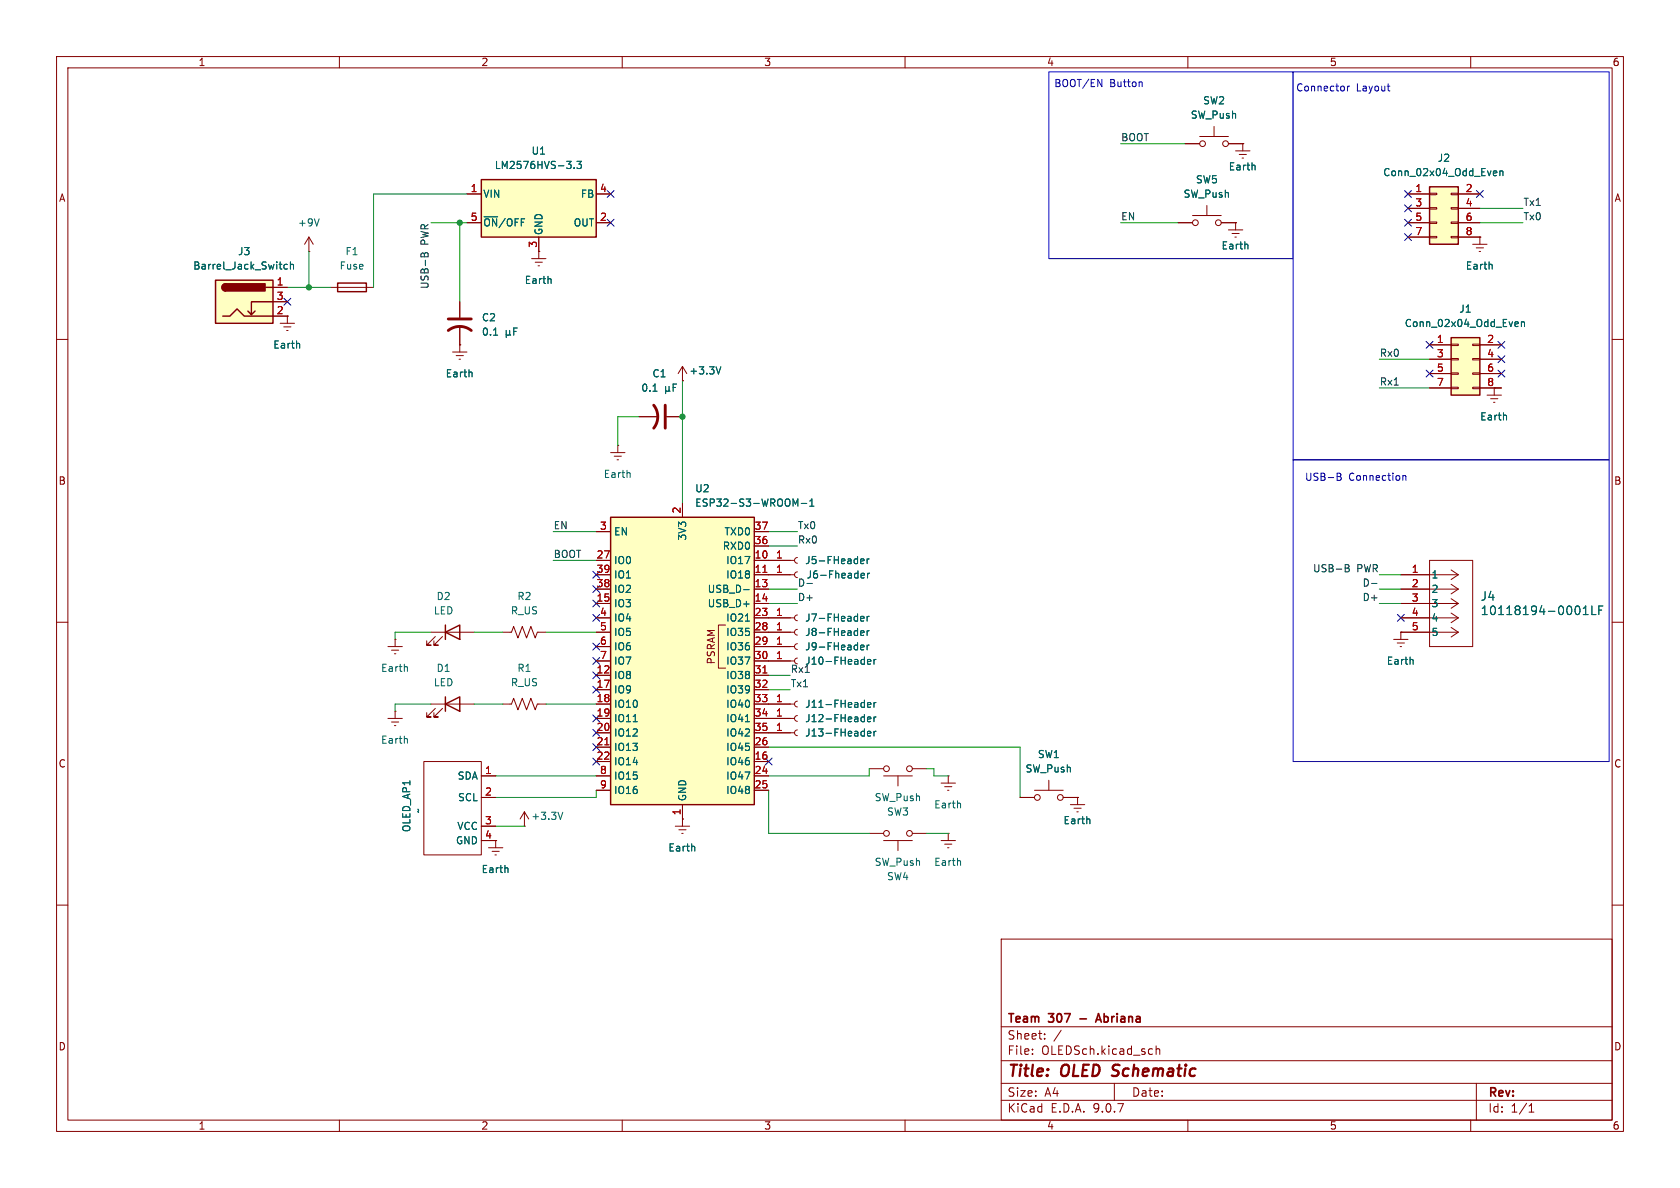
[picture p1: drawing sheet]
<svg xmlns="http://www.w3.org/2000/svg" width="297mm" height="210mm" viewBox="0 0 297 210" stroke-linecap="round" stroke-linejoin="round" font-family="sans-serif">
<g fill="none" stroke="#840000" stroke-width=".18">
<path d="M10 10h277v190h-277zM12 12h273v186h-273zM60 10v2M110 10v2M160 10v2M210 10v2M260 10v2M10 60h2M113 73.7h3.3M117.9 73.7h2.7M262.9 69.9h2.5M263.5 70.5h1.3"/>
<path d="M264 71.1h.3M264.2 68.6v1.3M285 60h2M10 110h2M76.2 111.8h7.6M77 112.5l-1.6 1.5h.8h-.8v-.7M78.2 112.5l-1.5 1.5h.8h-.8v-.7M285 110h2M74.9 134.6h10.2v16.5h-10.2zM76.2 124.5h7.6M77 125.2l-1.6 1.5h.8h-.8v-.7M78.2 125.2l-1.5 1.5h.8h-.8v-.7"/>
<path d="M85.1 137.2h2.5M153.7 135.9h2.5M156.2 137.2h5.1M158.7 137.2v1.7M161.3 135.9h2.5M166.4 138.4h2.5M167 139.1h1.3M167.5 139.7h.3M167.6 137.2h.1M167.6 137.2v1.2M182.9 139.7h5.1M185.4 137.9v1.8"/>
<path d="M85.1 141h2.5M85.1 146.1h2.5M85.1 148.6h2.5M86.4 149.9h2.5M87 150.5h1.3M87.5 151.1h.3M87.6 148.6h.1M87.6 148.6v1.3M92.7 146.1h.1M92.7 143.5l-.8 1.3M92.7 143.5l.8 1.3M92.7 143.5v2.6"/>
<path d="M166.4 148.6h2.5M167 149.2h1.3M167.5 149.9h.3M167.6 147.3h.1M167.6 147.3v1.3M180.3 141h2.6M188 141h2.5M189.2 142.2h2.6M189.9 142.9h1.2M190.4 143.5h.2M190.5 141h.1M190.5 141v1.2"/>
<path d="M10 160h2M177 166h108v32h-108zM285 160h2M60 198v2M110 198v2M160 198v2M177 194.5h108M177 191.5h108M177 187.5h108M177 181.5h108M182.5 186.3v.1M182.5 185.5v.1"/>
<path d="M184.7 183.6v.1M184.7 182.8v.1M187.6 182.1l-1.3 2M197 191.5v3M204.4 184.9v1.5M204.4 185.5l.2-.1 .4 .1v.9M210 198v2M260 198v2M261 191.5v6.5M270.3 196.6h.9M270.3 195.5l.4-.4v1.5"/>
<circle cx="156.7" cy="135.9" r=".51"/>
<circle cx="160.8" cy="135.9" r=".51"/>
<circle cx="183.4" cy="141" r=".51"/>
<circle cx="187.5" cy="141" r=".51"/>
</g>
<path d="M196.6 190.1l.2 .1M196.9 188.4l-.2 .2 .1 .4" fill="none" stroke="#840000" stroke-width=".4"/>
<path d="M193.7 180.7l.5-1.5 .5 1.5M193.8 180.3h.8" fill="none" stroke="#840000" stroke-width=".3"/>
<path d="M115.6 71.6a3.3 3.3 0 0 1 0 4.1M117.6 71.6v4.1" fill="none" stroke="#840000" stroke-width=".51"/>
<g fill="none" stroke="#006464" stroke-width=".18">
<path d="M115.4 69.2h.8M117.7 69l.2 .2h.2l.2-.2M117.7 68.3v1.3M118.3 69l.2 .2M118.3 68.3v.7M119 68.5h.4M119.6 67.9h-.6v1.3M266.3 73.5v.7M89.7 153.5l.1 .7M99.5 143.6l-.4 1.3M169.8 142v.8M169.8 152.2v.8"/>
<path d="M192.6 144.8l.1 .8"/>
</g>
<path d="M78.7 111.8l2.6-1.3v2.5zM78.7 110.5v2.5M78.7 124.5l2.6-1.3v2.5zM78.7 123.2v2.5" fill="none" stroke="#840000" stroke-width=".25"/>
<path d="M252.7 33h5.1v10.2h-5.1z" fill="#ffffc2"/>
<path d="M252.7 33h5.1v10.2h-5.1z" fill="none" stroke="#840000" stroke-width=".25"/>
<g fill="none" stroke="#840000" stroke-width=".18">
<path d="M248.9 34.3h3.8M248.9 36.8h3.8M248.9 39.4h3.8M252.7 34.2h1.3v.2h-1.3zM252.7 36.7h1.3v.3h-1.3zM252.7 39.2h1.3v.3h-1.3zM256.5 34.2h1.3v.2h-1.3zM256.5 36.7h1.3v.3h-1.3zM256.5 39.2h1.3v.3h-1.3zM257.8 34.3h3.8M257.8 36.8h3.8M257.8 39.4h3.8"/>
<path d="M248.9 41.9h3.8M252.7 41.8h1.3v.2h-1.3zM256.5 41.8h1.3v.2h-1.3zM257.8 41.9h3.8M252.7 99.1h7.6v15.2h-7.6zM135.9 116.8h4.6M141 116.3l-.4 .2-.1 .3 .1 .4 .4 .1M246.4 113h2.5M247 113.7h1.3M247.5 114.3h.3M247.6 111.8h.1M247.6 101.6h10.2"/>
<path d="M247.6 104.1h10.2M247.6 106.7h10.2M247.6 109.2h10.2M247.6 111.8h10.2M247.6 111.8v1.2M256.5 100.8l1.3 .8M256.5 103.3l1.3 .8M256.5 105.8l1.3 .9M256.5 108.4l1.3 .8M256.5 110.9l1.3 .9M257.8 101.6l-1.3 .8M257.8 104.1l-1.3 .9"/>
<path d="M257.8 106.7l-1.3 .8M257.8 109.2l-1.3 .9M257.8 111.8l-1.3 .8M135.9 129.5h4.6M135.9 124.5h4.6M141 129l-.4 .2-.1 .3 .1 .4 .4 .1M141 124l-.4 .1-.1 .4 .1 .3 .4 .2"/>
</g>
<g fill="none" stroke="#006464" stroke-width=".18">
<path d="M264.2 30.2l.4 .1v.2l-.6 .1M264.6 31l-.4 .1M265.2 30.3l.1-.1 .3 .1 .1 .8M265.2 30.2v.9M153.4 117l.6-.1-.1-.3h-.4l-.1 .2v.6h.5M154.5 116.6v.8M154.9 116.6l-.4 .2M249.8 116.6v.8M279.9 108.6h.9M279.9 107.6l.4-.5v1.5M281.4 107.1v1.5h.7M282.7 107.8h.5"/>
<path d="M283.4 107.1h-.7v1.5M153.4 129.7l.6-.1-.1-.3h-.4l-.1 .2v.6h.5M153.4 124.6l.6-.1-.1-.2-.4-.1-.1 .2v.6h.5M154.5 124.2v.8M154.5 129.3v.8M154.9 129.3l-.4 .2M154.9 124.2l-.4 .2"/>
</g>
<path d="M38.1 49.5h10.2v7.7h-10.2z" fill="#ffffc2"/>
<path d="M38.1 49.5h10.2v7.7h-10.2zM39.4 55.9h1.2l1.3-1.3 1.3 1.3h5.1M39.9 50.2a.64 .64 0 0 0-.7 .6 .64 .64 0 0 0 .7 .6M45.1 55l-.7 .6M47 50.8h1.3M48.3 53.3h-3.9v2.3l-.6-.6" fill="none" stroke="#840000" stroke-width=".25"/>
<g fill="#840000" stroke="#840000" stroke-width=".25">
<path d="M39.4 50.4l.5-.2v1.2a.63 .63 0 0 1-.6-.4 .63 .63 0 0 1 .1-.6z"/>
<path d="M39.9 50.2h7v1.2h-7z"/>
</g>
<g fill="none" stroke="#840000" stroke-width=".18">
<path d="M209.5 25.4h2.6M212.1 24.1h5.1M214.6 22.4v1.7M217.2 25.4h2.5M218.4 39.4h.1M218.4 39.4v1.2M218.4 26.7h2.6M219.1 27.3h1.2M219.6 27.9h.2M219.7 25.4h.1M219.7 25.4v1.3M48.3 50.8h2.5"/>
<path d="M48.3 53.3h2.5M48.3 55.9h2.5M217.2 40.6h2.5M217.8 41.3h1.3M218.3 41.9h.3M68.6 114.3h2.5M69.2 114.9h1.3M69.7 115.6h.3M69.8 113h.1M69.8 113v1.3M68.6 127h2.5M69.2 127.6h1.3"/>
<path d="M69.7 128.3h.3M69.8 125.7h.1M69.8 125.7v1.3M135.9 127h4.6M141 126.5l-.4 .1-.1 .4 .1 .4 .4 .1M153.7 147.3h2.5M156.2 148.6h5.1M158.7 148.6v1.8M161.3 147.3h2.5"/>
<circle cx="212.6" cy="25.4" r=".51"/>
<circle cx="216.7" cy="25.4" r=".51"/>
<circle cx="156.7" cy="147.3" r=".51"/>
<circle cx="160.8" cy="147.3" r=".51"/>
</g>
<path d="M221.8 29.3l.1 .7M50.8 46.8l-.4-.1-.2 .3 .1 .5h.5M51.3 46.8l.2-.1 .3 .1 .1 .8M51.3 46.3v1.3M220.6 43.2v.8M72 117.9v.8M72 130.6v.8M153.4 127.2l.6-.2-.1-.2-.4-.1-.1 .2v.6h.5M154.5 126.7v.9M154.9 126.7l-.4 .3" fill="none" stroke="#006464" stroke-width=".18"/>
<path d="M107.9 91.4h25.4v50.8h-25.4z" fill="#ffffc2"/>
<path d="M107.9 91.4h25.4v50.8h-25.4z" fill="none" stroke="#840000" stroke-width=".25"/>
<g fill="none" stroke="#840000" stroke-width=".18">
<path d="M208.3 39.4h2.5M210.8 38.1h5.1M213.4 36.3v1.8M215.9 39.4h2.5M105.4 94h2.5M105.4 99.1h2.5M120.6 88.9v2.5M133.3 94h2.6M133.3 99.1h2.6M133.3 96.5h2.6M105.4 101.6h2.5M105.4 104.1h2.5"/>
<path d="M105.4 106.7h2.5M105.4 109.2h2.5M105.4 111.8h2.5M105.4 114.3h2.5M105.4 116.8h2.5M105.4 119.4h2.5M128.3 110.5h-1.3v7.6h1.3M133.3 101.6h2.6M133.3 104.1h2.6M133.3 106.7h2.6M133.3 109.2h2.6M133.3 111.8h2.6"/>
<path d="M133.3 114.3h2.6M133.3 116.8h2.6M133.3 119.4h2.6M88.9 124.5h1.5l.4-1.1 .8 2.1 .7-2.1 .8 2.1 .8-2.1 .7 2.1 .4-1h1.5M105.4 121.9h2.5M105.4 124.5h2.5M105.4 127h2.5M105.4 129.5h2.5M105.4 132.1h2.5M105.4 134.6h2.5M105.4 137.2h2.5M105.4 139.7h2.5"/>
<path d="M133.3 121.9h2.6M133.3 124.5h2.6M133.3 127h2.6M133.3 129.5h2.6M133.3 132.1h2.6M133.3 134.6h2.6M133.3 137.2h2.6M133.3 139.7h2.6M119.4 146.1h2.5M120 146.7h1.3M120.5 147.3h.3M120.6 144.8h.1"/>
<path d="M120.6 142.2v3.9"/>
<circle cx="211.3" cy="39.4" r=".51"/>
<circle cx="215.4" cy="39.4" r=".51"/>
</g>
<path d="M140.6 89.1l.4-.9v1.3M141.7 89h.9M143.2 89.5h.7M143.2 88.6l.3-.4v1.3M131.5 104.2h.9M131.8 109.8h.7M111.9 127.6h.8M131.8 127.6h.7M122.8 149.7v.7" fill="none" stroke="#006464" stroke-width=".18"/>
<path d="M134.9 101.2h.7M134.9 119h.7M106.9 131.7h.7" fill="none" stroke="#a90000" stroke-width=".18"/>
<path d="M256.5 59.7h5.1v10.2h-5.1z" fill="#ffffc2"/>
<path d="M256.5 59.7h5.1v10.2h-5.1z" fill="none" stroke="#840000" stroke-width=".25"/>
<g fill="none" stroke="#840000" stroke-width=".18">
<path d="M49.5 57.2h2.6M50.2 57.8h1.2M50.7 58.4h.2M50.8 55.9h.1M50.8 55.9v1.3M260.3 43.2h2.6M261 43.8h1.3M261.5 44.5h.2M261.6 41.9h.1M261.6 41.9v1.3M252.7 61h3.8M252.7 63.5h3.8"/>
<path d="M252.7 66h3.8M252.7 68.6h3.8M256.5 60.8h1.3v.3h-1.3zM256.5 63.4h1.3v.2h-1.3zM256.5 65.9h1.3v.3h-1.3zM256.5 68.5h1.3v.2h-1.3zM260.3 60.8h1.3v.3h-1.3zM260.3 63.4h1.3v.2h-1.3zM260.3 65.9h1.3v.3h-1.3zM260.3 68.5h1.3v.2h-1.3zM261.6 61h3.8M261.6 63.5h3.8"/>
<path d="M261.6 66h3.8M261.6 68.6h3.8"/>
</g>
<path d="M263.7 46.8l.1 .8M268 56.9h.4v.3l-.6 .1M268.4 57.7h-.4M269 57l.1-.1h.4v.8M269 56.9v.8M52.9 60.8l.1 .7" fill="none" stroke="#006464" stroke-width=".18"/>
<path d="M85.1 31.8h20.3v10.1h-20.3z" fill="#ffffc2"/>
<path d="M85.1 31.8h20.3v10.1h-20.3zM59.7 50h5.1v1.6h-5.1z" fill="none" stroke="#840000" stroke-width=".25"/>
<g fill="none" stroke="#840000" stroke-width=".18">
<path d="M82.5 34.3h2.6M82.5 39.4h2.6M105.4 34.3h2.5M105.4 39.4h2.5M208.3 39.4h2.5M209.5 25.4h2.6M215.9 39.4h2.5M217.2 25.4h2.5M218.4 39.4h.1M219.7 25.4h.1M248.9 34.3h3.8M248.9 39.4h3.8"/>
<path d="M248.9 36.8h3.8M257.8 34.3h3.8M257.8 39.4h3.8M257.8 36.8h3.8M48.3 50.8h2.5M48.3 53.3h2.5M48.3 55.9h2.5M50.8 55.9h.1M54.6 44.5h.1M54.6 41.9l-.8 1.3M54.6 41.9l.8 1.3M54.6 41.9v2.6"/>
<path d="M58.4 50.8h7.6M81.3 53.3v2.8M81.3 57.7v4.5M94 45.7h2.5M94.6 46.4h1.3M95.1 47h.3M95.2 44.5h.1M95.2 41.9v3.8M248.9 41.9h3.8M257.8 41.9h3.8M261.6 41.9h.1M80 62.2h2.5"/>
<path d="M80.6 62.9h1.3M81.2 63.5h.2M81.3 61h.1M109.2 78.7h.1M109.2 78.7v1.3M113 73.7h3.3M117.9 73.7h2.7M120.6 67.3h.1M120.6 64.8l-.7 1.2M120.6 64.8l.8 1.2M120.6 64.8v2.5M252.7 63.5h3.8"/>
<path d="M252.7 61h3.8M252.7 66h3.8M252.7 68.6h3.8M261.6 63.5h3.8M261.6 61h3.8M261.6 66h3.8M261.6 68.6h3.8M105.4 99.1h2.5M105.4 94h2.5M107.9 80h2.6M108.6 80.6h1.3M109.1 81.3h.2"/>
<path d="M120.6 88.9v2.5M133.3 99.1h7.2M133.3 94h2.6M133.3 96.5h2.6M141 98.6l-.4 .1-.1 .4 .1 .3 .4 .2M88.9 111.8h1.5l.4-1.1 .8 2.1 .7-2.1 .8 2.1 .8-2.1 .7 2.1 .4-1h1.5M105.4 111.8h2.5M105.4 109.2h2.5M105.4 101.6h2.5M105.4 114.3h2.5M105.4 104.1h2.5M105.4 106.7h2.5"/>
<path d="M105.4 116.8h2.5M105.4 119.4h2.5M133.3 111.8h7.2M133.3 109.2h7.2M133.3 101.6h7.2M133.3 114.3h7.2M133.3 104.1h2.6M133.3 106.7h2.6M133.3 116.8h6.4M133.3 119.4h2.6M141 111.3l-.4 .1-.1 .4 .1 .3 .4 .2M141 108.7l-.4 .2-.1 .3 .1 .4 .4 .1"/>
<path d="M141 101.1l-.4 .1-.1 .4 .1 .4 .4 .1M141 113.8l-.4 .1-.1 .4 .1 .4 .4 .1M247.6 111.8h.1M247.6 111.8h5.1M247.6 109.2h5.1M247.6 101.6h5.1M247.6 104.1h5.1M247.6 106.7h5.1M85.1 137.2h2.5M105.4 121.9h2.5M105.4 124.5h2.5M105.4 127h2.5"/>
<path d="M105.4 129.5h2.5M105.4 132.1h2.5M105.4 134.6h2.5M105.4 137.2h2.5M105.4 139.7h2.5M133.3 121.9h2.6M133.3 124.5h6.4M133.3 127h6.4M133.3 129.5h6.4M133.3 132.1h2.6M133.3 134.6h2.6M133.3 137.2h2.6"/>
<path d="M133.3 139.7h2.6M85.1 141h2.5M85.1 146.1h2.5M85.1 148.6h2.5M87.6 148.6h.1M120.6 144.8h.1M120.6 142.2v2.6M180.3 141h2.6M188 141h2.5M190.5 141h.1"/>
</g>
<g fill="none" stroke="#006464" stroke-width=".18">
<path d="M56.4 38.7l-.4 1.2M101.5 29.7v.1M102 28.5h.8l-.4 .5 .3 .1v.6l-.2 .1-.5-.1M221.8 29.3l.1 .7M264.2 30.2l.4 .1v.2l-.6 .1M264.6 31l-.4 .1M265.2 30.3l.1-.1 .3 .1 .1 .8M265.2 30.2v.9M50.8 46.8l-.4-.1-.2 .3 .1 .5h.5M51.3 46.8l.2-.1 .3 .1 .1 .8M51.3 46.3v1.3M87.3 59.3h.7"/>
<path d="M89.5 59.1l.2 .2h.2l.2-.2M89.5 58.4v1.3M90.1 59.1l.2 .2M90.1 58.4v.7M90.8 58.6h.4M91.4 58h-.6v1.3M97.4 49.3v.8M220.6 43.2v.8M263.7 46.8l.1 .8M268 56.9h.4v.3l-.6 .1M268.4 57.7h-.4M269 57l.1-.1h.4v.8"/>
<path d="M269 56.9v.8M52.9 60.8l.1 .7M83.4 65.8l.1 .8M115.4 69.2h.8M117.7 69l.2 .2h.2l.2-.2M117.7 68.3v1.3M118.3 69l.2 .2M118.3 68.3v.7M119 68.5h.4M119.6 67.9h-.6v1.3M127.4 64.8l-.4 1.3M266.3 73.5v.7"/>
<path d="M111.3 83.6l.1 .8M140.6 89.1l.4-.9v1.3M141.7 89h.9M143.2 89.5h.7M143.2 88.6l.3-.4v1.3M152.1 99l.2-.2h.3l.2 .2v.1l-.7 .1M152.1 99.5l.2 .1h.4M153.3 98.8v.8M153.7 98.8l-.4 .2M131.5 104.2h.9M131.8 109.8h.7M152.1 112.2l.2 .1h.4"/>
<path d="M152.1 111.7l.2-.2h.3l.2 .2v.1l-.7 .1M152.1 109.1l.2-.1h.3l.2 .1v.2l-.7 .1M152.1 114.2l.2-.2h.3l.2 .2v.1l-.7 .2M152.1 109.6l.2 .2 .4-.1M152.1 114.7l.2 .2 .4-.1M152.2 101.8l.6-.2v-.2l-.4-.1-.2 .2 .1 .6h.5M153.3 109v.8M153.3 111.5v.8M153.3 114v.9M153.4 117l.6-.1-.1-.3h-.4l-.1 .2v.6h.5M153.4 101.3v.9M153.7 111.5l-.4 .2"/>
<path d="M153.7 109l-.4 .2M153.7 114l-.4 .3M153.7 101.3l-.3 .3M154.5 116.6v.8M154.9 116.6l-.4 .2M249.8 116.6v.8M279.9 108.6h.9M279.9 107.6l.4-.5v1.5M281.4 107.1v1.5h.7M282.7 107.8h.5M283.4 107.1h-.7v1.5M111.9 127.6h.8"/>
<path d="M131.8 127.6h.7M153.4 124.6l.6-.1-.1-.2-.4-.1-.1 .2v.6h.5M153.4 127.2l.6-.2-.1-.2-.4-.1-.1 .2v.6h.5M153.4 129.7l.6-.1-.1-.3h-.4l-.1 .2v.6h.5M154.5 124.2v.8M154.5 126.7v.9M154.5 129.3v.8M154.9 126.7l-.4 .3M154.9 124.2l-.4 .2M154.9 129.3l-.4 .2M89.7 153.5l.1 .7M122.8 149.7v.7"/>
<path d="M192.6 144.8l.1 .8"/>
</g>
<path d="M79.2 58.4a3.3 3.3 0 0 1 4.1 0M79.2 56.4h4.1" fill="none" stroke="#840000" stroke-width=".51"/>
<path d="M75 45l.3-.3h.3l.1 .7M75 45l-.2-.3-.3 .1-.1 .6M75 45v.4M237.8 99.8l.6 .1 .1 .3-.3 .2M142.6 103.1h1M237.8 100.4h.4M238.2 100.4l.3 .3v.3l-.7 .1M242.5 103.1h.9" fill="none" stroke="#0f0f0f" stroke-width=".18"/>
<g fill="none" stroke="#009600" stroke-width=".18">
<path d="M76.2 39.4h6.3M81.3 39.4v13.9M82.5 34.3h-16.5v16.5M198.1 39.4h10.2M198.1 25.4h11.4M261.6 36.8h7.6M261.6 39.4h7.6M50.8 50.8h7.6M54.6 44.5v6.3M113 73.7h-3.8v5M120.6 67.3v21.6M243.8 68.6h8.9"/>
<path d="M243.8 63.5h8.9M264.2 68.6h1.2M97.8 94h7.6M97.8 99.1h7.6M135.9 96.5h5.1M135.9 94h5.1M76.2 111.8h-6.4v1.2M83.8 111.8h5.1M96.5 111.8h8.9M135.9 106.7h5.1M135.9 104.1h5.1M135.9 119.4h3.8"/>
<path d="M243.8 106.7h3.8M243.8 101.6h3.8M243.8 104.1h3.8M76.2 124.5h-6.4v1.2M83.8 124.5h5.1M87.6 137.2h17.8M96.5 124.5h8.9M105.4 139.7v1.3h-17.8M135.9 121.9h3.8M135.9 139.7v7.6h17.8M135.9 132.1h44.4v8.9M153.7 135.9v1.3h-17.8"/>
<path d="M163.8 135.9h1.3v1.3h2.5M87.6 146.1h5.1M163.8 147.3h3.8"/>
</g>
<g fill="none" stroke="#000084" stroke-width=".18">
<path d="M107.3 33.7l1.3 1.2M107.3 38.8l1.3 1.2M108.6 33.7l-1.3 1.2M108.6 38.8l-1.3 1.2M248.3 33.7l1.2 1.2M248.3 38.8l1.2 1.2M248.3 36.2l1.2 1.2M249.5 33.7l-1.2 1.2M249.5 38.8l-1.2 1.2M249.5 36.2l-1.2 1.2M261 33.7l1.2 1.2M262.2 33.7l-1.2 1.2"/>
<path d="M50.2 52.7l1.2 1.2M51.4 52.7l-1.2 1.2M248.3 41.3l1.2 1.2M249.5 41.3l-1.2 1.2M252.1 60.4l1.2 1.2M252.1 65.4l1.2 1.2M253.3 60.4l-1.2 1.2M253.3 65.4l-1.2 1.2M264.8 60.4l1.2 1.2M264.8 65.4l1.2 1.2M264.8 62.9l1.2 1.2M266 60.4l-1.2 1.2"/>
<path d="M266 65.4l-1.2 1.2M266 62.9l-1.2 1.2M104.8 101l1.2 1.2M104.8 116.2l1.2 1.2M104.8 113.7l1.2 1.2M104.8 118.8l1.2 1.2M104.8 103.5l1.2 1.2M104.8 106.1l1.2 1.2M104.8 108.6l1.2 1.2M106 101l-1.2 1.2M106 116.2l-1.2 1.2M106 113.7l-1.2 1.2"/>
<path d="M106 118.8l-1.2 1.2M106 103.5l-1.2 1.2M106 106.1l-1.2 1.2M106 108.6l-1.2 1.2M247 108.6l1.3 1.2M248.3 108.6l-1.3 1.2M104.8 121.3l1.2 1.2M104.8 126.4l1.2 1.2M104.8 134l1.2 1.2M104.8 128.9l1.2 1.2M104.8 131.5l1.2 1.2M106 121.3l-1.2 1.2"/>
<path d="M106 126.4l-1.2 1.2M106 134l-1.2 1.2M106 128.9l-1.2 1.2M106 131.5l-1.2 1.2M135.3 134l1.2 1.2M136.5 134l-1.2 1.2"/>
</g>
<g fill="none" stroke="#0000c2" stroke-width=".18">
<path d="M185.4 12.7h43.2v33h-43.2zM194.1 14l.7 1.3v-1.3M201.7 14.5l.2 .2v.6M228.6 12.7h55.9v68.6h-55.9zM238.2 15.2v.9M238.6 15.2l-.4 .3M245.2 15.2h.5M245.6 16.1h.1M228.6 81.3h55.9v53.3h-55.9zM236.4 83.6l.6 .2 .1 .2-.3 .2M236.4 84.2h.4M236.8 84.2l.3 .3v.3l-.7 .1"/>
<path d="M248 84.1v.8M248 84.2l.2-.1h.3v.8"/>
</g>
<path d="M134.9 101.2h.7M134.9 119h.7M106.9 131.7h.7" fill="none" stroke="#a90000" stroke-width=".18"/>
<g fill="#009600" stroke="#009600" stroke-width=".18">
<circle cx="120.6" cy="73.7" r=".46"/>
<circle cx="54.6" cy="50.8" r=".46"/>
<circle cx="81.3" cy="39.4" r=".46"/>
</g>
<g font-size="2.8" fill="#840000">
<text x="178" y="190.9">Title:</text>
<text x="187.7" y="190.9">OLED</text>
<text x="197.5" y="190.9">Schematic</text>
</g>
<g font-size="2.1" fill="#006464">
<text x="261.7" y="106.4">J4</text>
<text x="261.7" y="108.9">10118194-0001LF</text>
</g>
<g font-size="2.1" fill="#840000">
<text x="178" y="184">Sheet:</text>
<text x="178" y="181.2">Team</text>
<text x="185.5" y="181.2">307</text>
<text x="191.6" y="181.2">-</text>
<text x="195.2" y="181.2">Abriana</text>
<text x="178" y="186.7">File:</text>
<text x="184.1" y="186.7">OLEDSch.kicad_sch</text>
<text x="178" y="196.9">KiCad</text>
<text x="178" y="194.1">Size:</text>
<text x="184.7" y="194.1">A4</text>
<text x="185.7" y="196.9">E.D.A.</text>
<text x="193.3" y="196.9">9.0.7</text>
<text x="200" y="194.1">Date:</text>
<text x="263" y="194.3">Rev:</text>
<text x="263" y="196.9">Id:</text>
<text x="267.1" y="196.9">1/1</text>
</g>
<g font-size="1.8" fill="#840000">
<text x="35" y="11.9">1</text>
<text x="85" y="11.9">2</text>
<text x="135" y="11.9">3</text>
<text x="185" y="11.9">4</text>
<text x="235" y="11.9">5</text>
<text x="285" y="11.9">6</text>
<text x="10.3" y="35.9">A</text>
<text x="285.3" y="35.9">A</text>
<text x="10.3" y="85.9">B</text>
<text x="285.3" y="85.9">B</text>
<text x="126.6" y="117.5" transform="rotate(-90 126.6 117.5)">PSRAM</text>
<text x="10.3" y="135.9">C</text>
<text x="285.3" y="135.9">C</text>
<text x="10.3" y="185.9">D</text>
<text x="285.3" y="185.9">D</text>
<text x="35" y="199.9">1</text>
<text x="85" y="199.9">2</text>
<text x="135" y="199.9">3</text>
<text x="185" y="199.9">4</text>
<text x="235" y="199.9">5</text>
<text x="285" y="199.9">6</text>
</g>
<g font-size="1.8" fill="#0000c2">
<text x="186.3" y="15.6">BOOT/EN</text>
<text x="196.2" y="15.6">Button</text>
<text x="229" y="16.4">Connector</text>
<text x="239.8" y="16.4">Layout</text>
<text x="230.6" y="85.2">USB-B</text>
<text x="238.4" y="85.2">Connection</text>
</g>
<g font-size="1.8" fill="#006464">
<text x="210.4" y="21.2">SW_Push</text>
<text x="212.6" y="18.6">SW2</text>
<text x="93.9" y="27.5">U1</text>
<text x="254.1" y="28.8">J2</text>
<text x="85.3" y="35.2">VIN</text>
<text x="87.4" y="30.1">LM2576HVS-3.3</text>
<text x="102.6" y="35.2">FB</text>
<text x="209.1" y="35.2">SW_Push</text>
<text x="211.3" y="32.6">SW5</text>
<text x="217.1" y="30.3">Earth</text>
<text x="244.4" y="31.3">Conn_02x04_Odd_Even</text>
<text x="52.6" y="40.2">+9V</text>
<text x="85.3" y="40.2">~{ON}/OFF</text>
<text x="96.1" y="41.7" transform="rotate(-90 96.1 41.7)">GND</text>
<text x="101.3" y="40.2">OUT</text>
<text x="34.1" y="47.9">Barrel_Jack_Switch</text>
<text x="42" y="45.3">J3</text>
<text x="60" y="47.9">Fuse</text>
<text x="61" y="45.3">F1</text>
<text x="215.9" y="44.3">Earth</text>
<text x="259" y="47.9">Earth</text>
<text x="92.7" y="50.4">Earth</text>
<text x="85.1" y="57">C2</text>
<text x="85.1" y="59.5">0.1</text>
<text x="248.2" y="58">Conn_02x04_Odd_Even</text>
<text x="257.9" y="55.5">J1</text>
<text x="48.2" y="61.8">Earth</text>
<text x="78.7" y="66.9">Earth</text>
<text x="113.3" y="69.4">0.1</text>
<text x="115.2" y="66.9">C1</text>
<text x="121.8" y="66.4">+3.3V</text>
<text x="261.6" y="74.5">Earth</text>
<text x="106.6" y="84.7">Earth</text>
<text x="122.8" y="87.2">U2</text>
<text x="122.8" y="89.8">ESP32-S3-WROOM-1</text>
<text x="108.5" y="94.8">EN</text>
<text x="121.5" y="95.7" transform="rotate(-90 121.5 95.7)">3V3</text>
<text x="128" y="94.8">TXD0</text>
<text x="108.5" y="99.9">IO0</text>
<text x="127.7" y="97.4">RXD0</text>
<text x="128.3" y="99.9">IO17</text>
<text x="142.2" y="99.9">J5-FHeader</text>
<text x="77.1" y="106.3">D2</text>
<text x="91.4" y="106.3">R2</text>
<text x="108.5" y="102.5">IO1</text>
<text x="108.5" y="105">IO2</text>
<text x="108.5" y="107.5">IO3</text>
<text x="125" y="105">USB_D-</text>
<text x="125" y="107.5">USB_D+</text>
<text x="128.3" y="102.5">IO18</text>
<text x="141" y="103.8">D-</text>
<text x="142.5" y="102.5">J6-Fheader</text>
<text x="253" y="102.5">1</text>
<text x="253" y="105">2</text>
<text x="253" y="107.5">3</text>
<text x="76.6" y="108.8">LED</text>
<text x="90.2" y="108.8">R_US</text>
<text x="108.5" y="110.1">IO4</text>
<text x="108.5" y="112.6">IO5</text>
<text x="128.3" y="110.1">IO21</text>
<text x="128.3" y="112.6">IO35</text>
<text x="142.2" y="112.6">J8-FHeader</text>
<text x="142.2" y="110.1">J7-FHeader</text>
<text x="253" y="110.1">4</text>
<text x="253" y="112.6">5</text>
<text x="67.3" y="119">Earth</text>
<text x="77.1" y="119">D1</text>
<text x="91.4" y="119">R1</text>
<text x="108.5" y="115.2">IO6</text>
<text x="108.5" y="117.7">IO7</text>
<text x="128.3" y="115.2">IO36</text>
<text x="128.3" y="117.7">IO37</text>
<text x="139.7" y="119">Rx1</text>
<text x="142.2" y="117.7">J10-FHeader</text>
<text x="142.2" y="115.2">J9-FHeader</text>
<text x="245.1" y="117.7">Earth</text>
<text x="76.6" y="121.5">LED</text>
<text x="90.2" y="121.5">R_US</text>
<text x="108.5" y="120.2">IO8</text>
<text x="108.5" y="122.8">IO9</text>
<text x="108.5" y="125.3">IO10</text>
<text x="128.3" y="120.2">IO38</text>
<text x="128.3" y="122.8">IO39</text>
<text x="128.3" y="125.3">IO40</text>
<text x="142.2" y="125.3">J11-FHeader</text>
<text x="67.3" y="131.7">Earth</text>
<text x="108.5" y="127.9">IO11</text>
<text x="108.5" y="130.4">IO12</text>
<text x="128.3" y="127.9">IO41</text>
<text x="128.3" y="130.4">IO42</text>
<text x="142.2" y="130.4">J13-FHeader</text>
<text x="142.2" y="127.9">J12-FHeader</text>
<text x="108.5" y="132.9">IO13</text>
<text x="108.5" y="135.5">IO14</text>
<text x="128.3" y="132.9">IO45</text>
<text x="128.3" y="135.5">IO46</text>
<text x="181.2" y="136.8">SW_Push</text>
<text x="183.4" y="134.2">SW1</text>
<text x="74.8" y="143.9" transform="rotate(-90 74.8 143.9)">~</text>
<text x="80.8" y="138">SDA</text>
<text x="80.9" y="141.8">SCL</text>
<text x="108.5" y="138">IO15</text>
<text x="108.5" y="140.6">IO16</text>
<text x="121.5" y="141.7" transform="rotate(-90 121.5 141.7)">GND</text>
<text x="128.3" y="138">IO47</text>
<text x="128.3" y="140.6">IO48</text>
<text x="154.5" y="141.8">SW_Push</text>
<text x="165.1" y="143.1">Earth</text>
<text x="72.7" y="147.2" transform="rotate(-90 72.7 147.2)">OLED_AP1</text>
<text x="80.5" y="149.5">GND</text>
<text x="80.8" y="146.9">VCC</text>
<text x="93.8" y="145.1">+3.3V</text>
<text x="156.7" y="144.4">SW3</text>
<text x="187.9" y="145.9">Earth</text>
<text x="85" y="154.5">Earth</text>
<text x="118.1" y="150.7">Earth</text>
<text x="154.5" y="153.3">SW_Push</text>
<text x="156.7" y="155.8">SW4</text>
<text x="165.1" y="153.3">Earth</text>
</g>
<g font-size="1.8" fill="#0f0f0f">
<text x="198.1" y="25.1">BOOT</text>
<text x="198.1" y="39">EN</text>
<text x="269.2" y="39">Tx0</text>
<text x="269.2" y="36.5">Tx1</text>
<text x="75.9" y="43.4" transform="rotate(-90 75.9 43.4)">PWR</text>
<text x="75.9" y="51.2" transform="rotate(-90 75.9 51.2)">USB-B</text>
<text x="243.8" y="63.2">Rx0</text>
<text x="243.8" y="68.2">Rx1</text>
<text x="97.8" y="93.6">EN</text>
<text x="141" y="93.6">Tx0</text>
<text x="97.8" y="98.7">BOOT</text>
<text x="141" y="96.2">Rx0</text>
<text x="232" y="101.3">USB-B</text>
<text x="239.8" y="101.3">PWR</text>
<text x="141" y="106.3">D+</text>
<text x="240.8" y="106.3">D+</text>
<text x="240.8" y="103.8">D-</text>
<text x="139.7" y="121.6">Tx1</text>
</g>
<g font-size="1.8" fill="#a90000">
<text x="83.1" y="34">1</text>
<text x="106" y="34">4</text>
<text x="250.1" y="34">1</text>
<text x="259" y="34">2</text>
<text x="83.1" y="39.1">5</text>
<text x="106" y="39.1">2</text>
<text x="250.1" y="36.6">3</text>
<text x="250.1" y="39.1">5</text>
<text x="250.1" y="41.7">7</text>
<text x="259" y="36.6">4</text>
<text x="259" y="39.1">6</text>
<text x="259" y="41.7">8</text>
<text x="95" y="43.9" transform="rotate(-90 95 43.9)">3</text>
<text x="48.8" y="50.5">1</text>
<text x="48.8" y="53.1">3</text>
<text x="48.8" y="55.6">2</text>
<text x="253.9" y="60.7">1</text>
<text x="253.9" y="63.2">3</text>
<text x="253.9" y="65.8">5</text>
<text x="262.8" y="60.7">2</text>
<text x="262.8" y="63.2">4</text>
<text x="262.8" y="65.8">6</text>
<text x="253.9" y="68.3">7</text>
<text x="262.8" y="68.3">8</text>
<text x="106" y="93.7">3</text>
<text x="120.4" y="90.9" transform="rotate(-90 120.4 90.9)">2</text>
<text x="133.3" y="93.7">37</text>
<text x="105.4" y="98.8">27</text>
<text x="105.4" y="101.3">39</text>
<text x="133.3" y="96.3">36</text>
<text x="133.3" y="98.8">10</text>
<text x="133.3" y="101.3">11</text>
<text x="137.1" y="98.8">1</text>
<text x="137.1" y="101.3">1</text>
<text x="249.5" y="101.3">1</text>
<text x="105.4" y="103.9">38</text>
<text x="105.4" y="106.4">15</text>
<text x="133.3" y="103.9">13</text>
<text x="133.3" y="106.4">14</text>
<text x="249.5" y="103.9">2</text>
<text x="249.5" y="106.4">3</text>
<text x="106" y="109">4</text>
<text x="106" y="111.5">5</text>
<text x="133.3" y="109">23</text>
<text x="133.3" y="111.5">28</text>
<text x="137.1" y="111.5">1</text>
<text x="137.1" y="109">1</text>
<text x="249.5" y="109">4</text>
<text x="249.5" y="111.5">5</text>
<text x="105.4" y="119.1">12</text>
<text x="106" y="114">6</text>
<text x="106" y="116.6">7</text>
<text x="133.3" y="114">29</text>
<text x="133.3" y="116.6">30</text>
<text x="133.3" y="119.1">31</text>
<text x="137.1" y="116.6">1</text>
<text x="137.1" y="114">1</text>
<text x="105.4" y="121.7">17</text>
<text x="105.4" y="124.2">18</text>
<text x="133.3" y="121.7">32</text>
<text x="133.3" y="124.2">33</text>
<text x="137.1" y="124.2">1</text>
<text x="105.4" y="126.7">19</text>
<text x="105.4" y="129.3">20</text>
<text x="105.4" y="131.8">21</text>
<text x="133.3" y="126.7">34</text>
<text x="133.3" y="129.3">35</text>
<text x="133.3" y="131.8">26</text>
<text x="137.1" y="129.3">1</text>
<text x="137.1" y="126.7">1</text>
<text x="85.7" y="136.9">1</text>
<text x="105.4" y="134.4">22</text>
<text x="106" y="136.9">8</text>
<text x="133.3" y="134.4">16</text>
<text x="133.3" y="136.9">24</text>
<text x="85.7" y="140.7">2</text>
<text x="106" y="139.4">9</text>
<text x="133.3" y="139.4">25</text>
<text x="85.7" y="145.8">3</text>
<text x="85.7" y="148.3">4</text>
<text x="120.4" y="144.2" transform="rotate(-90 120.4 144.2)">1</text>
</g>
</svg>
